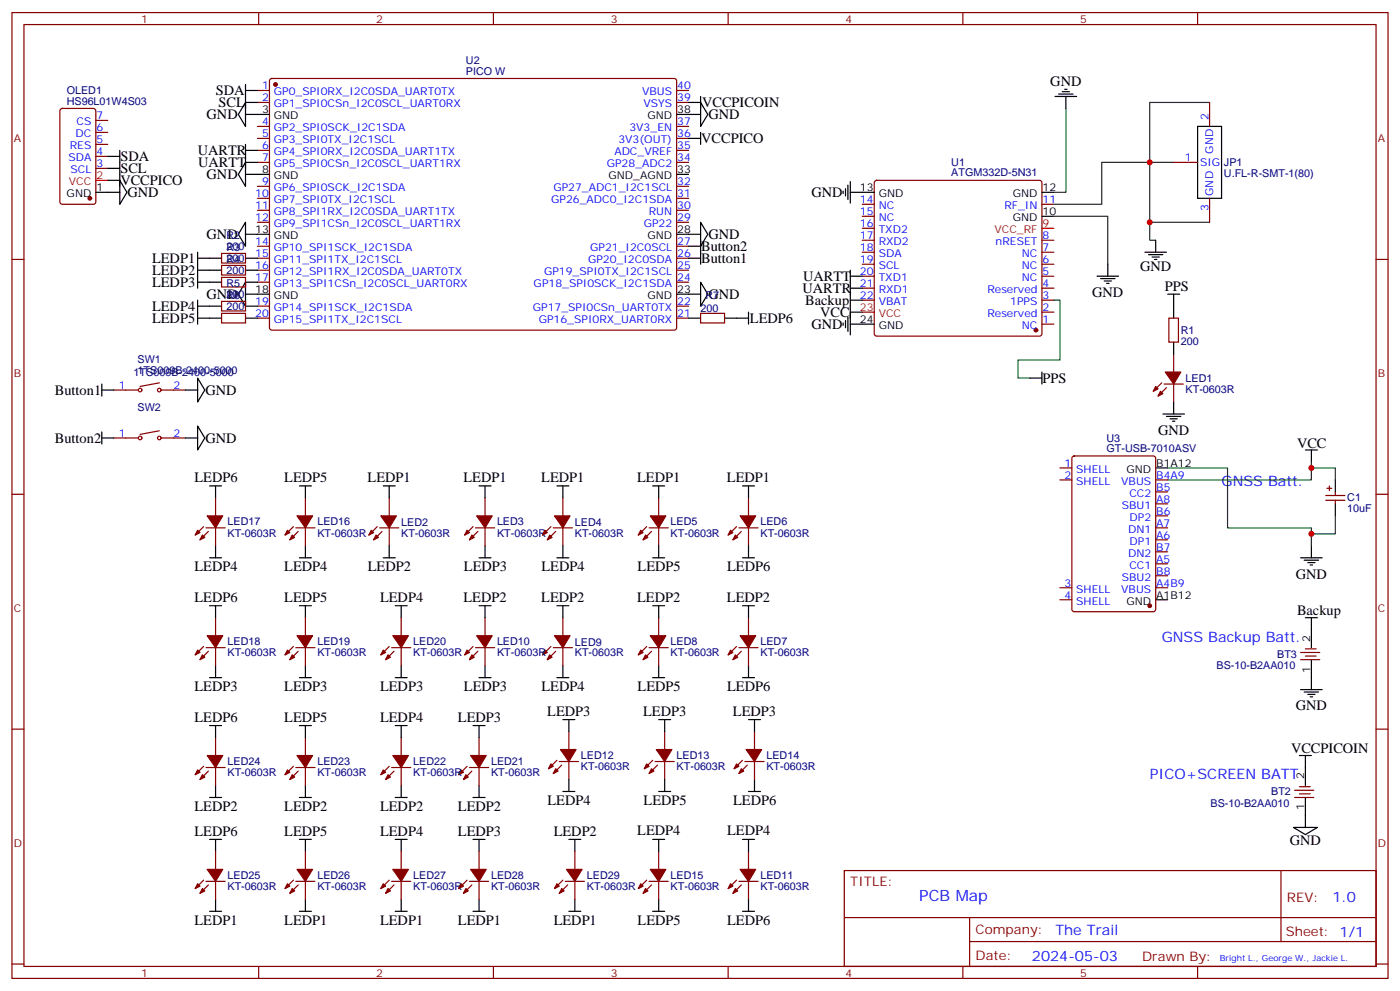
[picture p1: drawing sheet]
<svg xmlns="http://www.w3.org/2000/svg" width="412mm" height="292mm" viewBox="0 0 412 292" stroke-linecap="round" stroke-linejoin="round" font-family="sans-serif">
<g fill="none" stroke="#870000" stroke-width=".35">
<path d="M3.5 3.7h405.4v284.3h-405.4zM7.1 7.2h398.2v277.3h-398.2zM76.2 3.7v3.5M145.3 3.7v3.5M214.5 3.7v3.5M283.6 3.7v3.5M352.8 3.7v3.5M17.9 32.1l.4-.2h9.2l.7 .5v27l-.4 .7h-9.5l-.6-.4-.1-27.1zM28.2 39h3.5M28.2 35.5h3.5M75.8 26.6h3.6M75.8 30.2h3.6"/>
<path d="M75.8 37.2h3.6M79.6 23.3l.5-.2 118.8 .1 .4 .6v73l-.7 .4-118.8-.1-.4-.6v-72.7zM199.3 26.6h3.5M199.3 30.2h3.5M199.3 37.2h3.5M356.3 30.2v7M28.2 49.6h3.5M28.2 46h3.5M28.2 42.5h3.5M75.8 40.7h3.6M75.8 44.3h3.6M75.8 47.8h3.6"/>
<path d="M75.8 54.9h3.6M75.8 58.4h3.6M199.3 40.7h3.5M199.3 44.3h3.5M199.3 47.8h3.5M199.3 54.9h3.5M199.3 58.4h3.5M257.8 53.3l.4-.2h48l.5 .2 .2 .5v44.4l-.2 .5-.5 .3h-48l-.5-.3-.2-.5v-44.4zM345.7 47.8h7.1M356.3 58.4v7M3.5 76.4h3.6M65.3 74.6h7v2.8h-7z"/>
<path d="M65.3 78.1h7v2.9h-7zM75.8 61.9h3.6M75.8 65.4h3.6M75.8 72.5h3.6M75.8 76h3.6M75.8 79.6h3.6M199.3 61.9h3.5M199.3 65.4h3.5M199.3 72.5h3.5M199.3 76h3.5M199.3 79.6h3.5M254 77.8h3.5"/>
<path d="M254 74.3h3.5M254 70.7h3.5M254 60.1h3.5M254 63.7h3.5M254 67.2h3.5M306.9 77.8h3.5M306.9 74.3h3.5M306.9 70.7h3.5M306.9 60.1h3.5M405.3 76.4h3.6M65.3 81.7h7v2.8h-7zM65.3 88.7h7v2.8h-7z"/>
<path d="M65.3 92.3h7v2.8h-7zM75.8 83.1h3.6M75.8 90.1h3.6M75.8 93.7h3.6M199.3 83.1h3.5M199.3 90.1h3.5M199.3 93.7h3.5M206.4 92.3h7v2.8h-7zM254 88.4h3.5M254 84.8h3.5M254 81.3h3.5M306.9 95.4h3.5"/>
<path d="M306.9 91.9h3.5M306.9 88.4h3.5M306.9 84.8h3.5M306.9 81.3h3.5M344.3 93.7h2.8v7h-2.8zM33.5 114.8h7.1M46.9 112.7l-5.6 1.1M47.6 114.8h7.1M342.2 112.7l-2.5 2.5M342.9 113.1h5.6M343.6 114.1l-2.5 2.5M345.7 104.2v5.3"/>
<path d="M345.7 113.1v5.3M33.5 128.9h7.1M46.9 126.8l-5.6 1.1M47.6 128.9h7.1M312.2 137.8h3.5M316 134.4l.4-.2h23.3l.7 .5v44.7l-.4 .6-23.6 .1-.6-.5-.1-44.7zM3.5 145.5h3.6M60 155l-2.5 2.5M60.7 155.4h5.6M61.4 156.5l-2.5 2.4M63.5 146.6v5.3M63.5 155.4v5.3"/>
<path d="M86.4 155l-2.4 2.5M87.1 155.4h5.7M87.8 156.5l-2.4 2.4M90 146.6v5.3M90 155.4v5.3M111.1 155l-2.4 2.5M111.8 155.4h5.7M112.5 156.5l-2.4 2.4M114.7 146.6v5.3M114.7 155.4v5.3M139.3 155l-2.4 2.5M140.1 155.4h5.6"/>
<path d="M140.8 156.5l-2.5 2.4M142.9 146.6v5.3M142.9 155.4v5.3M162.3 155l-2.5 2.5M163 155.4h5.6M163.7 156.5l-2.5 2.4M165.8 146.6v5.3M165.8 155.4v5.3M190.5 155l-2.5 2.5M191.2 155.4h5.6M191.9 156.5l-2.5 2.4M194 146.6v5.3"/>
<path d="M194 155.4v5.3M217 155l-2.5 2.5M217.7 155.4h5.6M218.4 156.5l-2.5 2.4M220.5 146.6v5.3M220.5 155.4v5.3M312.2 141.3h3.5M340.4 155.4h3.6M340.4 141.3h3.6M340.4 144.8h3.6M340.4 148.3h3.6M340.4 151.9h3.6"/>
<path d="M340.4 158.9h3.6M390.5 145.9h5.7M390.5 147.3h5.7M390.9 143.8h1.4M391.6 143.1v1.4M393.3 144.8v1.1M393.3 147.3v1M405.3 145.5h3.6M312.2 176.6h3.5M312.2 173h3.5M340.4 173h3.6M340.4 162.5h3.6"/>
<path d="M340.4 166h3.6M340.4 169.5h3.6M60 190.3l-2.5 2.5M60.7 190.7h5.6M61.4 191.7l-2.5 2.5M63.5 181.9v5.2M63.5 190.7v5.3M86.4 190.3l-2.4 2.5M87.1 190.7h5.7M87.8 191.7l-2.4 2.5M90 181.9v5.2M90 190.7v5.3"/>
<path d="M114.7 190.3l-2.5 2.5M115.4 190.7h5.6M116.1 191.7l-2.5 2.5M118.2 181.9v5.2M118.2 190.7v5.3M139.3 190.3l-2.4 2.5M140.1 190.7h5.6M140.8 191.7l-2.5 2.5M142.9 181.9v5.2M142.9 190.7v5.3M162.3 190.3l-2.5 2.5M163 190.7h5.6"/>
<path d="M163.7 191.7l-2.5 2.5M165.8 181.9v5.2M165.8 190.7v5.3M190.5 190.3l-2.5 2.5M191.2 190.7h5.6M191.9 191.7l-2.5 2.5M194 181.9v5.2M194 190.7v5.3M217 190.3l-2.5 2.5M217.7 190.7h5.6M218.4 191.7l-2.5 2.5M220.5 181.9v5.2"/>
<path d="M220.5 190.7v5.3M383.1 192.1h5.7M383.1 194.2h5.7M384.5 191h3.2M384.5 193.1h3.2M3.5 214.7h3.6M63.5 217.1v5.3M90 217.1v5.3M118.2 217.1v5.3M141.1 217.1v5.3M167.6 215.4v5.3M195.8 215.4v5.3"/>
<path d="M222.2 215.4v5.3M405.3 214.7h3.6M60 225.6l-2.5 2.5M60.7 226h5.6M61.4 227l-2.5 2.5M63.5 226v5.2M86.4 225.6l-2.4 2.5M87.1 226h5.7M87.8 227l-2.4 2.5M90 226v5.2M114.7 225.6l-2.5 2.5M115.4 226h5.6"/>
<path d="M116.1 227l-2.5 2.5M118.2 226v5.2M137.6 225.6l-2.5 2.5M138.3 226h5.6M139 227l-2.5 2.5M141.1 226v5.2M164 223.8l-2.4 2.5M164.7 224.2h5.7M165.5 225.2l-2.5 2.5M167.6 224.2v5.3M192.3 223.8l-2.5 2.5M193 224.2h5.6"/>
<path d="M193.7 225.2l-2.5 2.5M195.8 224.2v5.3M218.7 223.8l-2.4 2.5M219.4 224.2h5.7M220.1 225.2l-2.4 2.5M222.2 224.2v5.3M381.4 232.7h5.6M381.4 234.8h5.6M382.8 231.6h3.1M382.8 233.7h3.1M60 259.1l-2.5 2.5M60.7 259.5h5.6"/>
<path d="M63.5 250.6v5.3M63.5 259.5v5.3M86.4 259.1l-2.4 2.5M87.1 259.5h5.7M90 250.6v5.3M90 259.5v5.3M114.7 259.1l-2.5 2.5M115.4 259.5h5.6M118.2 250.6v5.3M118.2 259.5v5.3M137.6 259.1l-2.5 2.5M138.3 259.5h5.6"/>
<path d="M141.1 250.6v5.3M141.1 259.5v5.3M165.8 259.1l-2.5 2.5M166.5 259.5h5.7M169.3 250.6v5.3M169.3 259.5v5.3M190.5 259.1l-2.5 2.5M191.2 259.5h5.6M194 250.6v5.3M194 259.5v5.3M217 259.1l-2.5 2.5M217.7 259.5h5.6"/>
<path d="M220.5 250.6v5.3M220.5 259.5v5.3M248.7 256.3h156.6v28.2h-156.6zM377.3 256.3v20.9M61.4 260.5l-2.5 2.5M87.8 260.5l-2.4 2.5M116.1 260.5l-2.5 2.5M139 260.5l-2.5 2.5M167.2 260.5l-2.5 2.5M191.9 260.5l-2.5 2.5M218.4 260.5l-2.5 2.5M248.7 270.1h156.5"/>
<path d="M285.6 277.2h119.6M285.6 270.1v14.2M3.5 283.8h3.6M76.2 284.5v3.5M145.3 284.5v3.5M214.5 284.5v3.5M283.6 284.5v3.5M352.8 284.5v3.5M405.3 283.8h3.6"/>
<circle cx="41.3" cy="114.8" r=".53"/>
<circle cx="46.9" cy="114.8" r=".53"/>
<circle cx="41.3" cy="128.9" r=".53"/>
<circle cx="46.9" cy="128.9" r=".53"/>
</g>
<g fill="#870000" stroke="#870000" stroke-width=".35">
<path d="M341.8 115.2l.7 .7-1.4 .7z"/>
<path d="M340.4 113.8l.7 .7-1.4 .7z"/>
<path d="M343.3 109.5h4.5l-2.1 3.6z"/>
<path d="M110.8 157.5l.7 .7-1.4 .7z"/>
<path d="M109.4 156.1l.7 .7-1.4 .7z"/>
<path d="M112.2 151.9h4.6l-2.1 3.5z"/>
<path d="M139 157.5l.7 .7-1.4 .7z"/>
<path d="M137.6 156.1l.7 .7-1.4 .7z"/>
<path d="M140.4 151.9h4.6l-2.1 3.5z"/>
<path d="M161.9 157.5l.7 .7-1.4 .7z"/>
<path d="M160.5 156.1l.7 .7-1.4 .7z"/>
<path d="M163.3 151.9h4.6l-2.1 3.5z"/>
<path d="M190.1 157.5l.8 .7-1.5 .7z"/>
<path d="M188.7 156.1l.7 .7-1.4 .7z"/>
<path d="M191.6 151.9h4.5l-2.1 3.5z"/>
<path d="M216.6 157.5l.7 .7-1.4 .7z"/>
<path d="M215.2 156.1l.7 .7-1.4 .7z"/>
<path d="M218 151.9h4.6l-2.1 3.5z"/>
<path d="M216.6 192.8l.7 .7-1.4 .7z"/>
<path d="M215.2 191.4l.7 .7-1.4 .7z"/>
<path d="M218 187.1h4.6l-2.1 3.6z"/>
<path d="M190.1 192.8l.8 .7-1.5 .7z"/>
<path d="M188.7 191.4l.7 .7-1.4 .7z"/>
<path d="M191.6 187.1h4.5l-2.1 3.6z"/>
<path d="M161.9 192.8l.7 .7-1.4 .7z"/>
<path d="M160.5 191.4l.7 .7-1.4 .7z"/>
<path d="M163.3 187.1h4.6l-2.1 3.6z"/>
<path d="M139 192.8l.7 .7-1.4 .7z"/>
<path d="M137.6 191.4l.7 .7-1.4 .7z"/>
<path d="M140.4 187.1h4.6l-2.1 3.6z"/>
<path d="M163.7 226.3l.7 .7-1.4 .7z"/>
<path d="M162.3 224.9l.7 .7-1.4 .7z"/>
<path d="M165.1 220.7h4.6l-2.1 3.5z"/>
<path d="M191.9 226.3l.7 .7-1.4 .7z"/>
<path d="M190.5 224.9l.7 .7-1.4 .7z"/>
<path d="M193.3 220.7h4.6l-2.1 3.5z"/>
<path d="M218.4 226.3l.7 .7-1.4 .7z"/>
<path d="M217 224.9l.7 .7-1.4 .7z"/>
<path d="M219.8 220.7h4.6l-2.2 3.5z"/>
<path d="M216.6 261.6l.7 .7-1.4 .7z"/>
<path d="M215.2 260.2l.7 .7-1.4 .7z"/>
<path d="M218 255.9h4.6l-2.1 3.6z"/>
<path d="M190.1 261.6l.8 .7-1.5 .7z"/>
<path d="M188.7 260.2l.7 .7-1.4 .7z"/>
<path d="M191.6 255.9h4.5l-2.1 3.6z"/>
<path d="M86.1 157.5l.7 .7-1.4 .7z"/>
<path d="M84.7 156.1l.7 .7-1.4 .7z"/>
<path d="M87.5 151.9h4.6l-2.1 3.5z"/>
<path d="M59.6 157.5l.7 .7-1.4 .7z"/>
<path d="M58.2 156.1l.7 .7-1.4 .7z"/>
<path d="M61 151.9h4.6l-2.1 3.5z"/>
<path d="M59.6 192.8l.7 .7-1.4 .7z"/>
<path d="M58.2 191.4l.7 .7-1.4 .7z"/>
<path d="M61 187.1h4.6l-2.1 3.6z"/>
<path d="M86.1 192.8l.7 .7-1.4 .7z"/>
<path d="M84.7 191.4l.7 .7-1.4 .7z"/>
<path d="M87.5 187.1h4.6l-2.1 3.6z"/>
<path d="M114.3 192.8l.7 .7-1.4 .7z"/>
<path d="M112.9 191.4l.7 .7-1.4 .7z"/>
<path d="M115.7 187.1h4.6l-2.1 3.6z"/>
<path d="M137.2 228.1l.7 .7-1.4 .7z"/>
<path d="M135.8 226.7l.7 .7-1.4 .7z"/>
<path d="M138.6 222.4h4.6l-2.1 3.6z"/>
<path d="M114.3 228.1l.7 .7-1.4 .7z"/>
<path d="M112.9 226.7l.7 .7-1.4 .7z"/>
<path d="M115.7 222.4h4.6l-2.1 3.6z"/>
<path d="M86.1 228.1l.7 .7-1.4 .7z"/>
<path d="M84.7 226.7l.7 .7-1.4 .7z"/>
<path d="M87.5 222.4h4.6l-2.1 3.6z"/>
<path d="M59.6 228.1l.7 .7-1.4 .7z"/>
<path d="M58.2 226.7l.7 .7-1.4 .7z"/>
<path d="M61 222.4h4.6l-2.1 3.6z"/>
<path d="M59.6 261.6l.7 .7-1.4 .7z"/>
<path d="M58.2 260.2l.7 .7-1.4 .7z"/>
<path d="M61 255.9h4.6l-2.1 3.6z"/>
<path d="M86.1 261.6l.7 .7-1.4 .7z"/>
<path d="M84.7 260.2l.7 .7-1.4 .7z"/>
<path d="M87.5 255.9h4.6l-2.1 3.6z"/>
<path d="M114.3 261.6l.7 .7-1.4 .7z"/>
<path d="M112.9 260.2l.7 .7-1.4 .7z"/>
<path d="M115.7 255.9h4.6l-2.1 3.6z"/>
<path d="M137.2 261.6l.7 .7-1.4 .7z"/>
<path d="M135.8 260.2l.7 .7-1.4 .7z"/>
<path d="M138.6 255.9h4.6l-2.1 3.6z"/>
<path d="M165.5 261.6l.7 .7-1.5 .7z"/>
<path d="M164 260.2l.7 .7-1.4 .7z"/>
<path d="M166.9 255.9h4.5l-2.1 3.6z"/>
<circle cx="305.2" cy="97.2" r=".53"/>
<circle cx="81.1" cy="24.9" r=".53"/>
<circle cx="26.5" cy="58.4" r=".53"/>
<circle cx="338.7" cy="178.3" r=".53"/>
</g>
<path d="M28.2 53.1h3.5M306.9 67.2h3.5M254 91.9h3.5" fill="none" stroke="#f00" stroke-width=".35"/>
<g fill="none" stroke="#000" stroke-width=".35">
<path d="M72.3 30.2v7l-2.1-3.5zM72.3 33.7h7.1M72.3 26.6h3.5M72.3 24.9v7M72.3 30.2h3.5M199.3 33.7h7.1M202.8 30.2h3.6M206.4 30.2l2.1 3.5-2.1 3.5zM206.4 28.4v3.5M206.4 39v3.5M310.8 28.4h6.3M311.9 27.7h4.2"/>
<path d="M312.9 27h2.1M313.6 26.3h.7M314 28.4v3.5M352.8 37.2h7v21.2h-7zM28.2 56.6h7.1M31.7 53.1h3.6M31.7 46h3.6M31.7 49.6h3.6M35.3 53.1l2.1 3.5-2.1 3.5zM35.3 44.3v10.6M72.3 47.8v7.1l-2.1-3.6zM72.3 51.3h7.1"/>
<path d="M72.3 42.5v7.1M72.3 47.8h3.5M72.3 44.3h3.5M199.3 51.3h3.5M202.8 40.7h3.6M248.4 56.3v.7M249.1 55.6v2.1M249.8 54.5v4.2M250.5 56.6h7M250.5 53.4v6.4M306.9 56.6h3.5M58.2 76h7.1"/>
<path d="M58.2 74.3v10.5M58.2 79.6h7.1M72.3 65.4v7.1l-2.1-3.5zM72.3 69h7.1M72.3 76h3.5M72.3 79.6h3.5M199.3 69h7.1M202.8 76h3.6M202.8 72.5h3.6M206.4 65.4l2.1 3.6-2.1 3.5zM206.4 70.7v7.1M250.5 79.6v19"/>
<path d="M306.9 63.7h3.5M326.3 77.8v3.5M337.3 74.3h6.3M338.3 75h4.2M339.4 75.7h2.1M340.1 76.4h.7M340.4 70.7v3.6M58.2 88.4v7M58.2 83.1h7.1M58.2 90.1h7.1M58.2 93.7h7.1M72.3 83.1v7l-2.1-3.5z"/>
<path d="M72.3 86.6h7.1M72.3 83.1h3.5M72.3 90.1h3.5M72.3 93.7h3.5M199.3 86.6h7.1M202.8 93.7h3.6M206.4 83.1l2.1 3.5-2.1 3.5zM213.4 93.7h7.1M220.5 91.9v3.5M248.4 95.1v.7M249.1 94.4v2.1M249.8 93.3v4.2"/>
<path d="M250.5 95.4h7M250.5 91.9h3.5M250.5 81.3h3.5M250.5 84.8h3.5M250.5 88.4h3.5M323.1 81.3h6.4M324.2 82h4.2M325.3 82.7h2.1M326 83.4h.7M344 86.6h3.5M345.7 86.6v7.1M30 114.8h3.5"/>
<path d="M30 113.1v3.5M54.7 114.8h3.5M58.2 111.3l2.1 3.5-2.1 3.6zM303.4 111.3h3.5M306.9 109.5v3.6M345.7 100.7v3.5M345.7 118.4v3.5M30 128.9h3.5M30 127.2v3.5M54.7 128.9h3.5M58.2 125.4l2.1 3.5-2.1 3.6zM340.4 137.8h3.6"/>
<path d="M342.5 121.9h6.4M343.6 122.6h4.2M344.7 123.3h2.1M345.4 124h.7M384.5 132.5h3.6M386.3 132.5v3.5M61.7 143.1h3.6M63.5 143.1v3.5M88.2 143.1h3.5M90 143.1v3.5M112.9 143.1h3.5M114.7 143.1v3.5"/>
<path d="M141.1 143.1h3.5M142.9 143.1v3.5M164 143.1h3.6M165.8 143.1v3.5M192.3 143.1h3.5M194 143.1v3.5M218.7 143.1h3.5M220.5 143.1v3.5M393.3 141.3v3.5M393.3 148.3v3.6M61.7 164.2h3.6M61.7 178.3h3.6"/>
<path d="M63.5 160.7v3.5M63.5 178.3v3.6M88.2 164.2h3.5M88.2 178.3h3.5M90 160.7v3.5M90 178.3v3.6M112.9 164.2h3.5M114.7 160.7v3.5M116.4 178.3h3.5M118.2 178.3v3.6M141.1 164.2h3.5M141.1 178.3h3.5"/>
<path d="M142.9 160.7v3.5M142.9 178.3v3.6M164 164.2h3.6M164 178.3h3.6M165.8 160.7v3.5M165.8 178.3v3.6M192.3 164.2h3.5M192.3 178.3h3.5M194 160.7v3.5M194 178.3v3.6M218.7 164.2h3.5M218.7 178.3h3.5"/>
<path d="M220.5 160.7v3.5M220.5 178.3v3.6M340.4 176.6h3.6M383.1 164.2h6.4M384.2 164.9h4.2M385.2 165.6h2.1M385.9 166.3h.7M386.3 160.7v3.5M61.7 199.5h3.6M63.5 196v3.5M88.2 199.5h3.5M90 196v3.5"/>
<path d="M116.4 199.5h3.5M118.2 196v3.5M141.1 199.5h3.5M142.9 196v3.5M164 199.5h3.6M165.8 196v3.5M192.3 199.5h3.5M194 196v3.5M218.7 199.5h3.5M220.5 196v3.5M384.5 181.9h3.6M386.3 181.9v8.8"/>
<path d="M386.3 194.2v8.8M61.7 213.6h3.6M63.5 213.6v3.5M88.2 213.6h3.5M90 213.6v3.5M116.4 213.6h3.5M118.2 213.6v3.5M139.3 213.6h3.6M141.1 213.6v3.5M165.8 211.8h3.5M167.6 211.8v3.6M194 211.8h3.6"/>
<path d="M195.8 211.8v3.6M220.5 211.8h3.5M222.2 211.8v3.6M383.1 203h6.4M384.2 203.7h4.2M385.2 204.4h2.1M385.9 205.1h.7M61.7 234.8h3.6M63.5 231.2v3.6M88.2 234.8h3.5M90 231.2v3.6M116.4 234.8h3.5"/>
<path d="M118.2 231.2v3.6M139.3 234.8h3.6M141.1 231.2v3.6M165.8 233h3.5M167.6 229.5v3.5M194 233h3.6M195.8 229.5v3.5M220.5 233h3.5M222.2 229.5v3.5M382.8 222.4h3.5M384.5 222.4v8.8M384.5 234.8v8.8"/>
<path d="M61.7 247.1h3.6M63.5 247.1v3.5M88.2 247.1h3.5M90 247.1v3.5M116.4 247.1h3.5M118.2 247.1v3.5M139.3 247.1h3.6M141.1 247.1v3.5M167.6 247.1h3.5M169.3 247.1v3.5M192.3 247.1h3.5M194 247.1v3.5"/>
<path d="M218.7 247.1h3.5M220.5 247.1v3.5M381 243.6h7.1l-3.6 2.1zM61.7 268.3h3.6M63.5 264.8v3.5M88.2 268.3h3.5M90 264.8v3.5M116.4 268.3h3.5M118.2 264.8v3.5M139.3 268.3h3.6M141.1 264.8v3.5M167.6 268.3h3.5"/>
<path d="M169.3 264.8v3.5M192.3 268.3h3.5M194 264.8v3.5M218.7 268.3h3.5M220.5 264.8v3.5"/>
</g>
<path d="M314 31.9v24.7h-3.6M356.3 30.2h-17.6v40.5h1.7M345.7 47.8h-21.1v12.3h-14.2M310.4 63.7h15.9v14.1M338.7 65.4h17.6M310.4 88.4h1.8v17.6h-12.3v5.3h3.5M344 137.8h17.6v17.6h24.7v5.3M386.3 136v5.3h-42.3M386.3 137.8h7v3.5M393.3 151.9v5.3h-7" fill="none" stroke="#008700" stroke-width=".35"/>
<g fill="#c00">
<circle cx="386.3" cy="137.8" r=".88"/>
<circle cx="386.3" cy="157.2" r=".88"/>
<circle cx="338.7" cy="47.8" r=".88"/>
<circle cx="338.7" cy="65.4" r=".88"/>
</g>
<text font-size="4.6" fill="#00f" x="270.8" y="265.3">PCB Map</text>
<g font-size="4.2">
<text x="63.6" y="28">SDA</text>
<text x="309.4" y="25.2">GND</text>
<text x="60.9" y="35.1">GND</text>
<text x="64.4" y="31.5">SCL</text>
<text x="206.8" y="31.5">VCCPICOIN</text>
<text x="208.7" y="35.1">GND</text>
<text x="35.5" y="47.5">SDA</text>
<text x="58.3" y="45.7">UARTR</text>
<text x="206.6" y="42.2">VCCPICO</text>
<text x="35.5" y="51">SCL</text>
<text x="58.4" y="49.2">UARTT</text>
<text x="60.9" y="52.7">GND</text>
<text x="35.5" y="54.5">VCCPICO</text>
<text x="37.6" y="58.1">GND</text>
<text x="239" y="58">GND</text>
<text x="60.9" y="70.4">GND</text>
<text x="208.7" y="70.4">GND</text>
<text x="44.8" y="77.5">LEDP1</text>
<text x="206.6" y="77.4">Button1</text>
<text x="206.6" y="73.9">Button2</text>
<text x="44.8" y="81">LEDP2</text>
<text x="236.5" y="82.8">UARTT</text>
<text x="335.8" y="79.9">GND</text>
<text x="44.8" y="84.5">LEDP3</text>
<text x="60.9" y="88">GND</text>
<text x="208.7" y="88">GND</text>
<text x="236.4" y="86.3">UARTR</text>
<text x="237.2" y="89.8">Backup</text>
<text x="321.7" y="87.3">GND</text>
<text x="343.1" y="85.5">PPS</text>
<text x="44.8" y="91.6">LEDP4</text>
<text x="44.8" y="95.1">LEDP5</text>
<text x="220.9" y="95">LEDP6</text>
<text x="241.6" y="93.3">VCC</text>
<text x="239" y="96.9">GND</text>
<text x="307.1" y="112.7">PPS</text>
<text x="16.2" y="116.2">Button1</text>
<text x="60.5" y="116.2">GND</text>
<text x="16.2" y="130.4">Button2</text>
<text x="60.5" y="130.3">GND</text>
<text x="341.1" y="128">GND</text>
<text x="382.1" y="131.8">VCC</text>
<text x="57.3" y="141.9">LEDP6</text>
<text x="83.7" y="141.9">LEDP5</text>
<text x="108.3" y="142">LEDP1</text>
<text x="136.5" y="142">LEDP1</text>
<text x="159.5" y="142">LEDP1</text>
<text x="187.7" y="142">LEDP1</text>
<text x="214.1" y="142">LEDP1</text>
<text x="57.3" y="168.1">LEDP4</text>
<text x="83.7" y="168.1">LEDP4</text>
<text x="108.4" y="168.2">LEDP2</text>
<text x="136.7" y="168.2">LEDP3</text>
<text x="159.5" y="168.2">LEDP4</text>
<text x="187.8" y="168.2">LEDP5</text>
<text x="214.2" y="168.2">LEDP6</text>
<text x="381.7" y="170.3">GND</text>
<text x="57.3" y="177.2">LEDP6</text>
<text x="83.7" y="177.2">LEDP5</text>
<text x="112" y="177.2">LEDP4</text>
<text x="136.5" y="177.2">LEDP2</text>
<text x="159.5" y="177.2">LEDP2</text>
<text x="187.7" y="177.2">LEDP2</text>
<text x="214.1" y="177.2">LEDP2</text>
<text x="382.1" y="181.2">Backup</text>
<text x="57.3" y="203.4">LEDP3</text>
<text x="83.7" y="203.4">LEDP3</text>
<text x="112" y="203.4">LEDP3</text>
<text x="136.7" y="203.5">LEDP3</text>
<text x="159.5" y="203.5">LEDP4</text>
<text x="187.8" y="203.5">LEDP5</text>
<text x="214.2" y="203.5">LEDP6</text>
<text x="381.7" y="209.1">GND</text>
<text x="57.3" y="212.5">LEDP6</text>
<text x="83.7" y="212.5">LEDP5</text>
<text x="112" y="212.5">LEDP4</text>
<text x="134.9" y="212.5">LEDP3</text>
<text x="161.2" y="210.8">LEDP3</text>
<text x="189.4" y="210.8">LEDP3</text>
<text x="215.9" y="210.8">LEDP3</text>
<text x="380.3" y="221.7">VCCPICOIN</text>
<text x="57.3" y="238.7">LEDP2</text>
<text x="83.7" y="238.7">LEDP2</text>
<text x="112" y="238.7">LEDP2</text>
<text x="134.9" y="238.7">LEDP2</text>
<text x="161.3" y="237">LEDP4</text>
<text x="189.6" y="237">LEDP5</text>
<text x="216" y="237">LEDP6</text>
<text x="187.7" y="245.9">LEDP4</text>
<text x="214.2" y="245.9">LEDP4</text>
<text x="57.3" y="246">LEDP6</text>
<text x="83.7" y="246">LEDP5</text>
<text x="112" y="246">LEDP4</text>
<text x="134.9" y="246">LEDP3</text>
<text x="163.1" y="246">LEDP2</text>
<text x="379.9" y="248.9">GND</text>
<text x="57.3" y="272.2">LEDP1</text>
<text x="83.7" y="272.2">LEDP1</text>
<text x="112" y="272.2">LEDP1</text>
<text x="134.9" y="272.2">LEDP1</text>
<text x="163.1" y="272.2">LEDP1</text>
<text x="187.8" y="272.2">LEDP5</text>
<text x="214.2" y="272.2">LEDP6</text>
</g>
<g font-size="4.2" fill="#00f">
<text x="359.8" y="143.1">GNSS Batt.</text>
<text x="342.2" y="188.9">GNSS Backup Batt.</text>
<text x="338.7" y="229.5">PICO+SCREEN BATT</text>
<text x="392.5" y="265.6">1.0</text>
<text x="310.9" y="275.1">The Trail</text>
<text x="304" y="282.9">2024-05-03</text>
</g>
<g font-size="3.9" fill="#800">
<text x="250.5" y="260.9">TITLE:</text>
<text x="379.1" y="265.6">REV:</text>
<text x="287.4" y="275.1">Company:</text>
<text x="378.7" y="275.7">Sheet: 1/1</text>
<text x="287.4" y="282.8">Date:</text>
<text x="336.4" y="282.8">Drawn By:</text>
</g>
<g font-size="3.2" fill="#800">
<text x="41.6" y="6.7">1</text>
<text x="110.8" y="6.7">2</text>
<text x="179.9" y="6.7">3</text>
<text x="249.1" y="6.7">4</text>
<text x="318.2" y="6.7">5</text>
<text x="4.1" y="41.8">A</text>
<text x="405.9" y="41.8">A</text>
<text x="4.1" y="110.9">B</text>
<text x="405.9" y="110.9">B</text>
<text x="4.1" y="180.1">C</text>
<text x="405.9" y="180.1">C</text>
<text x="4.1" y="249.2">D</text>
<text x="405.9" y="249.2">D</text>
<text x="41.6" y="287.5">1</text>
<text x="110.8" y="287.5">2</text>
<text x="179.9" y="287.5">3</text>
<text x="249.1" y="287.5">4</text>
<text x="318.2" y="287.5">5</text>
</g>
<g font-size="3.2" fill="#000080">
<text x="137.2" y="21.9">PICO W</text>
<text x="137.2" y="18.7">U2</text>
<text x="19.6" y="27.6">OLED1</text>
<text x="19.6" y="30.9">HS96L01W4S03</text>
<text x="280.2" y="51.9">ATGM332D-5N31</text>
<text x="280.2" y="49">U1</text>
<text x="360.5" y="52">U.FL-R-SMT-1(80)</text>
<text x="360.5" y="48.9">JP1</text>
<text x="66.7" y="70.4">R2</text>
<text x="66.7" y="73.6">200</text>
<text x="66.7" y="77.1">200</text>
<text x="66.7" y="74">R3</text>
<text x="66.7" y="77.5">R4</text>
<text x="66.7" y="80.6">200</text>
<text x="66.7" y="87.7">200</text>
<text x="66.7" y="84.5">R5</text>
<text x="66.7" y="88.1">R6</text>
<text x="207.8" y="88.1">R7</text>
<text x="66.7" y="91.2">200</text>
<text x="206.4" y="91.9">200</text>
<text x="347.8" y="101.4">200</text>
<text x="347.8" y="98.2">R1</text>
<text x="40.5" y="106.9">SW1</text>
<text x="40.5" y="110">1TS009B-2400-5000</text>
<text x="349.2" y="112.4">LED1</text>
<text x="349.2" y="115.7">KT-0603R</text>
<text x="40.5" y="121">SW2</text>
<text x="326" y="130.2">U3</text>
<text x="326" y="133.2">GT-USB-7010ASV</text>
<text x="396.9" y="147.6">C1</text>
<text x="67" y="154.6">LED17</text>
<text x="93.5" y="154.6">LED16</text>
<text x="118.2" y="154.8">LED2</text>
<text x="146.4" y="154.6">LED3</text>
<text x="169.3" y="154.8">LED4</text>
<text x="197.6" y="154.6">LED5</text>
<text x="224" y="154.6">LED6</text>
<text x="396.9" y="150.8">10uF</text>
<text x="67" y="158">KT-0603R</text>
<text x="93.5" y="158">KT-0603R</text>
<text x="118.2" y="158">KT-0603R</text>
<text x="146.4" y="158">KT-0603R</text>
<text x="169.3" y="158">KT-0603R</text>
<text x="197.6" y="158">KT-0603R</text>
<text x="224" y="158">KT-0603R</text>
<text x="67" y="189.8">LED18</text>
<text x="93.5" y="189.8">LED19</text>
<text x="121.7" y="189.8">LED20</text>
<text x="146.4" y="189.8">LED10</text>
<text x="169.3" y="190.1">LED9</text>
<text x="197.6" y="189.8">LED8</text>
<text x="224" y="189.8">LED7</text>
<text x="67" y="193.2">KT-0603R</text>
<text x="93.5" y="193.2">KT-0603R</text>
<text x="121.7" y="193.2">KT-0603R</text>
<text x="146.4" y="193.2">KT-0603R</text>
<text x="169.3" y="193.2">KT-0603R</text>
<text x="197.6" y="193.2">KT-0603R</text>
<text x="224" y="193.2">KT-0603R</text>
<text x="358.3" y="197.1">BS-10-B2AA010</text>
<text x="376.2" y="193.6">BT3</text>
<text x="67" y="225.1">LED24</text>
<text x="93.5" y="225.1">LED23</text>
<text x="121.7" y="225.1">LED22</text>
<text x="144.6" y="225.1">LED21</text>
<text x="171.1" y="226.7">KT-0603R</text>
<text x="171.1" y="223.6">LED12</text>
<text x="199.3" y="226.8">KT-0603R</text>
<text x="199.3" y="223.4">LED13</text>
<text x="225.8" y="226.8">KT-0603R</text>
<text x="225.8" y="223.4">LED14</text>
<text x="67" y="228.5">KT-0603R</text>
<text x="93.5" y="228.5">KT-0603R</text>
<text x="121.7" y="228.5">KT-0603R</text>
<text x="144.6" y="228.5">KT-0603R</text>
<text x="356.6" y="237.7">BS-10-B2AA010</text>
<text x="374.5" y="234.1">BT2</text>
<text x="67" y="262">KT-0603R</text>
<text x="67" y="258.6">LED25</text>
<text x="93.5" y="262">KT-0603R</text>
<text x="93.5" y="258.6">LED26</text>
<text x="121.7" y="262">KT-0603R</text>
<text x="121.7" y="258.6">LED27</text>
<text x="144.6" y="262">KT-0603R</text>
<text x="144.6" y="258.6">LED28</text>
<text x="172.9" y="262">KT-0603R</text>
<text x="172.9" y="258.6">LED29</text>
<text x="197.6" y="262">KT-0603R</text>
<text x="197.6" y="258.6">LED15</text>
<text x="224" y="262">KT-0603R</text>
<text x="224" y="258.6">LED11</text>
</g>
<g font-size="3.2" fill="#00f">
<text x="77.2" y="26.3">1</text>
<text x="77.2" y="29.8">2</text>
<text x="80.7" y="28">GP0_SPI0RX_I2C0SDA_UART0TX</text>
<text x="189.2" y="28">VBUS</text>
<text x="199.5" y="29.8">39</text>
<text x="199.5" y="26.3">40</text>
<text x="28.4" y="35.1">7</text>
<text x="80.7" y="31.6">GP1_SPI0CSn_I2C0SCL_UART0RX</text>
<text x="189.6" y="31.6">VSYS</text>
<text x="356" y="35.5" transform="rotate(-90 356 35.5)">2</text>
<text x="22.3" y="40.4">DC</text>
<text x="22.5" y="36.9">CS</text>
<text x="28.4" y="38.6">6</text>
<text x="77.2" y="36.9">4</text>
<text x="77.2" y="40.4">5</text>
<text x="80.7" y="38.6">GP2_SPI0SCK_I2C1SDA</text>
<text x="185.4" y="38.6">3V3_EN</text>
<text x="199.5" y="40.4">36</text>
<text x="199.5" y="36.9">37</text>
<text x="20.1" y="47.4">SDA</text>
<text x="20.5" y="43.9">RES</text>
<text x="28.4" y="45.7">4</text>
<text x="28.4" y="42.2">5</text>
<text x="77.2" y="43.9">6</text>
<text x="77.2" y="47.4">7</text>
<text x="80.7" y="42.2">GP3_SPI0TX_I2C1SCL</text>
<text x="80.7" y="45.7">GP4_SPI0RX_I2C0SDA_UART1TX</text>
<text x="181" y="45.7">ADC_VREF</text>
<text x="182.2" y="42.2">3V3(OUT)</text>
<text x="199.5" y="47.4">34</text>
<text x="199.5" y="43.9">35</text>
<text x="349" y="47.4">1</text>
<text x="357.4" y="45.2" transform="rotate(-90 357.4 45.2)">GND</text>
<text x="20.8" y="51">SCL</text>
<text x="28.4" y="49.2">3</text>
<text x="80.7" y="49.2">GP5_SPI0CSn_I2C0SCL_UART1RX</text>
<text x="178.7" y="49.2">GP28_ADC2</text>
<text x="353.5" y="48.9">SIG</text>
<text x="75.2" y="58">10</text>
<text x="77.2" y="54.5">9</text>
<text x="80.7" y="56.3">GP6_SPI0SCK_I2C1SDA</text>
<text x="80.7" y="59.8">GP7_SPI0TX_I2C1SCL</text>
<text x="162.4" y="59.8">GP26_ADC0_I2C1SDA</text>
<text x="163" y="56.3">GP27_ADC1_I2C1SCL</text>
<text x="199.5" y="58">31</text>
<text x="199.5" y="54.5">32</text>
<text x="253.3" y="59.8">14</text>
<text x="307.1" y="59.8">11</text>
<text x="357.4" y="57.7" transform="rotate(-90 357.4 57.7)">GND</text>
<text x="75.2" y="61.6">11</text>
<text x="75.2" y="65.1">12</text>
<text x="80.7" y="63.3">GP8_SPI1RX_I2C0SDA_UART1TX</text>
<text x="191.1" y="63.3">RUN</text>
<text x="199.5" y="65.1">29</text>
<text x="199.5" y="61.6">30</text>
<text x="253.3" y="63.3">15</text>
<text x="258.8" y="61.6">NC</text>
<text x="258.8" y="65.1">NC</text>
<text x="295.9" y="61.6">RF_IN</text>
<text x="356" y="62.2" transform="rotate(-90 356 62.2)">3</text>
<text x="80.7" y="66.9">GP9_SPI1CSn_I2C0SCL_UART1RX</text>
<text x="189.6" y="66.9">GP22</text>
<text x="253.3" y="66.9">16</text>
<text x="253.3" y="70.4">17</text>
<text x="258.8" y="68.6">TXD2</text>
<text x="307.1" y="70.4">8</text>
<text x="75.2" y="72.1">14</text>
<text x="75.2" y="75.7">15</text>
<text x="80.7" y="73.9">GP10_SPI1SCK_I2C1SDA</text>
<text x="80.7" y="77.4">GP11_SPI1TX_I2C1SCL</text>
<text x="173.2" y="77.4">GP20_I2C0SDA</text>
<text x="173.9" y="73.9">GP21_I2C0SCL</text>
<text x="199.5" y="75.7">26</text>
<text x="199.5" y="72.1">27</text>
<text x="253.3" y="73.9">18</text>
<text x="253.3" y="77.4">19</text>
<text x="258.8" y="72.1">RXD2</text>
<text x="258.8" y="75.7">SDA</text>
<text x="293.3" y="72.1">nRESET</text>
<text x="301" y="75.7">NC</text>
<text x="307.1" y="77.4">6</text>
<text x="307.1" y="73.9">7</text>
<text x="75.2" y="79.2">16</text>
<text x="75.2" y="82.7">17</text>
<text x="80.7" y="81">GP12_SPI1RX_I2C0SDA_UART0TX</text>
<text x="160.3" y="81">GP19_SPI0TX_I2C1SCL</text>
<text x="199.5" y="82.7">24</text>
<text x="199.5" y="79.2">25</text>
<text x="253.3" y="81">20</text>
<text x="258.8" y="79.2">SCL</text>
<text x="258.8" y="82.7">TXD1</text>
<text x="301" y="82.7">NC</text>
<text x="301" y="79.2">NC</text>
<text x="307.1" y="81">5</text>
<text x="75.2" y="89.8">19</text>
<text x="80.7" y="84.5">GP13_SPI1CSn_I2C0SCL_UART0RX</text>
<text x="157.2" y="84.5">GP18_SPI0SCK_I2C1SDA</text>
<text x="199.5" y="89.8">22</text>
<text x="253.3" y="84.5">21</text>
<text x="253.3" y="88">22</text>
<text x="258.8" y="86.3">RXD1</text>
<text x="258.8" y="89.8">VBAT</text>
<text x="290.9" y="86.3">Reserved</text>
<text x="297.6" y="89.8">1PPS</text>
<text x="307.1" y="88">3</text>
<text x="307.1" y="84.5">4</text>
<text x="75.2" y="93.3">20</text>
<text x="80.7" y="91.5">GP14_SPI1SCK_I2C1SDA</text>
<text x="80.7" y="95.1">GP15_SPI1TX_I2C1SCL</text>
<text x="157" y="91.5">GP17_SPI0CSn_UART0TX</text>
<text x="158.7" y="95.1">GP16_SPI0RX_UART0RX</text>
<text x="199.5" y="93.3">21</text>
<text x="290.9" y="93.3">Reserved</text>
<text x="307.1" y="95.1">1</text>
<text x="307.1" y="91.5">2</text>
<text x="301" y="96.8">NC</text>
<text x="35" y="114.5">1</text>
<text x="51.2" y="114.5">2</text>
<text x="35" y="128.6">1</text>
<text x="51.2" y="128.6">2</text>
<text x="313.5" y="137.4">1</text>
<text x="313.5" y="140.9">2</text>
<text x="317" y="142.7">SHELL</text>
<text x="317" y="139.2">SHELL</text>
<text x="330.3" y="142.7">VBUS</text>
<text x="340.6" y="140.9">B4A9</text>
<text x="330.4" y="149.8">SBU1</text>
<text x="332.7" y="146.2">CC2</text>
<text x="340.6" y="144.5">B5</text>
<text x="340.6" y="148">A8</text>
<text x="332.8" y="153.3">DP2</text>
<text x="340.6" y="151.5">B6</text>
<text x="340.6" y="155">A7</text>
<text x="332.3" y="156.8">DN1</text>
<text x="332.8" y="160.3">DP1</text>
<text x="340.6" y="158.6">A6</text>
<text x="332.3" y="163.9">DN2</text>
<text x="332.7" y="167.4">CC1</text>
<text x="340.6" y="162.1">B7</text>
<text x="340.6" y="165.6">A5</text>
<text x="313.5" y="172.7">3</text>
<text x="330.4" y="170.9">SBU2</text>
<text x="340.6" y="169.2">B8</text>
<text x="340.6" y="172.7">A4B9</text>
<text x="313.5" y="176.2">4</text>
<text x="317" y="178">SHELL</text>
<text x="317" y="174.4">SHELL</text>
<text x="330.3" y="174.4">VBUS</text>
</g>
<g font-size="3.2">
<text x="77.2" y="33.3">3</text>
<text x="80.7" y="35.1">GND</text>
<text x="190.7" y="35.1">GND</text>
<text x="199.5" y="33.3">38</text>
<text x="77.2" y="51">8</text>
<text x="80.7" y="52.7">GND</text>
<text x="179.3" y="52.7">GND_AGND</text>
<text x="199.5" y="51">33</text>
<text x="19.6" y="58">GND</text>
<text x="28.4" y="56.3">1</text>
<text x="253.3" y="56.3">13</text>
<text x="258.8" y="58">GND</text>
<text x="298.3" y="58">GND</text>
<text x="307.1" y="56.3">12</text>
<text x="298.3" y="65.1">GND</text>
<text x="307.1" y="63.3">10</text>
<text x="75.2" y="68.6">13</text>
<text x="80.7" y="70.4">GND</text>
<text x="190.7" y="70.4">GND</text>
<text x="199.5" y="68.6">28</text>
<text x="75.2" y="86.3">18</text>
<text x="80.7" y="88">GND</text>
<text x="190.7" y="88">GND</text>
<text x="199.5" y="86.3">23</text>
<text x="253.3" y="95.1">24</text>
<text x="258.8" y="96.8">GND</text>
<text x="340.6" y="137.4">B1A12</text>
<text x="331.8" y="139.2">GND</text>
<text x="331.8" y="178">GND</text>
<text x="340.6" y="176.2">A1B12</text>
<text x="385.9" y="188.9" transform="rotate(-90 385.9 188.9)">2</text>
<text x="385.9" y="198" transform="rotate(-90 385.9 198)">1</text>
<text x="384.2" y="229.5" transform="rotate(-90 384.2 229.5)">2</text>
<text x="384.2" y="238.6" transform="rotate(-90 384.2 238.6)">1</text>
</g>
<g font-size="3.2" fill="#f00">
<text x="28.4" y="52.7">2</text>
<text x="20.3" y="54.5">VCC</text>
<text x="293" y="68.6">VCC_RF</text>
<text x="307.1" y="66.9">9</text>
<text x="253.3" y="91.5">23</text>
<text x="258.8" y="93.3">VCC</text>
</g>
<text font-size="2.5" fill="#00f" x="359.4" y="282.8">Bright L., George W., Jackie L.</text>
</svg>
